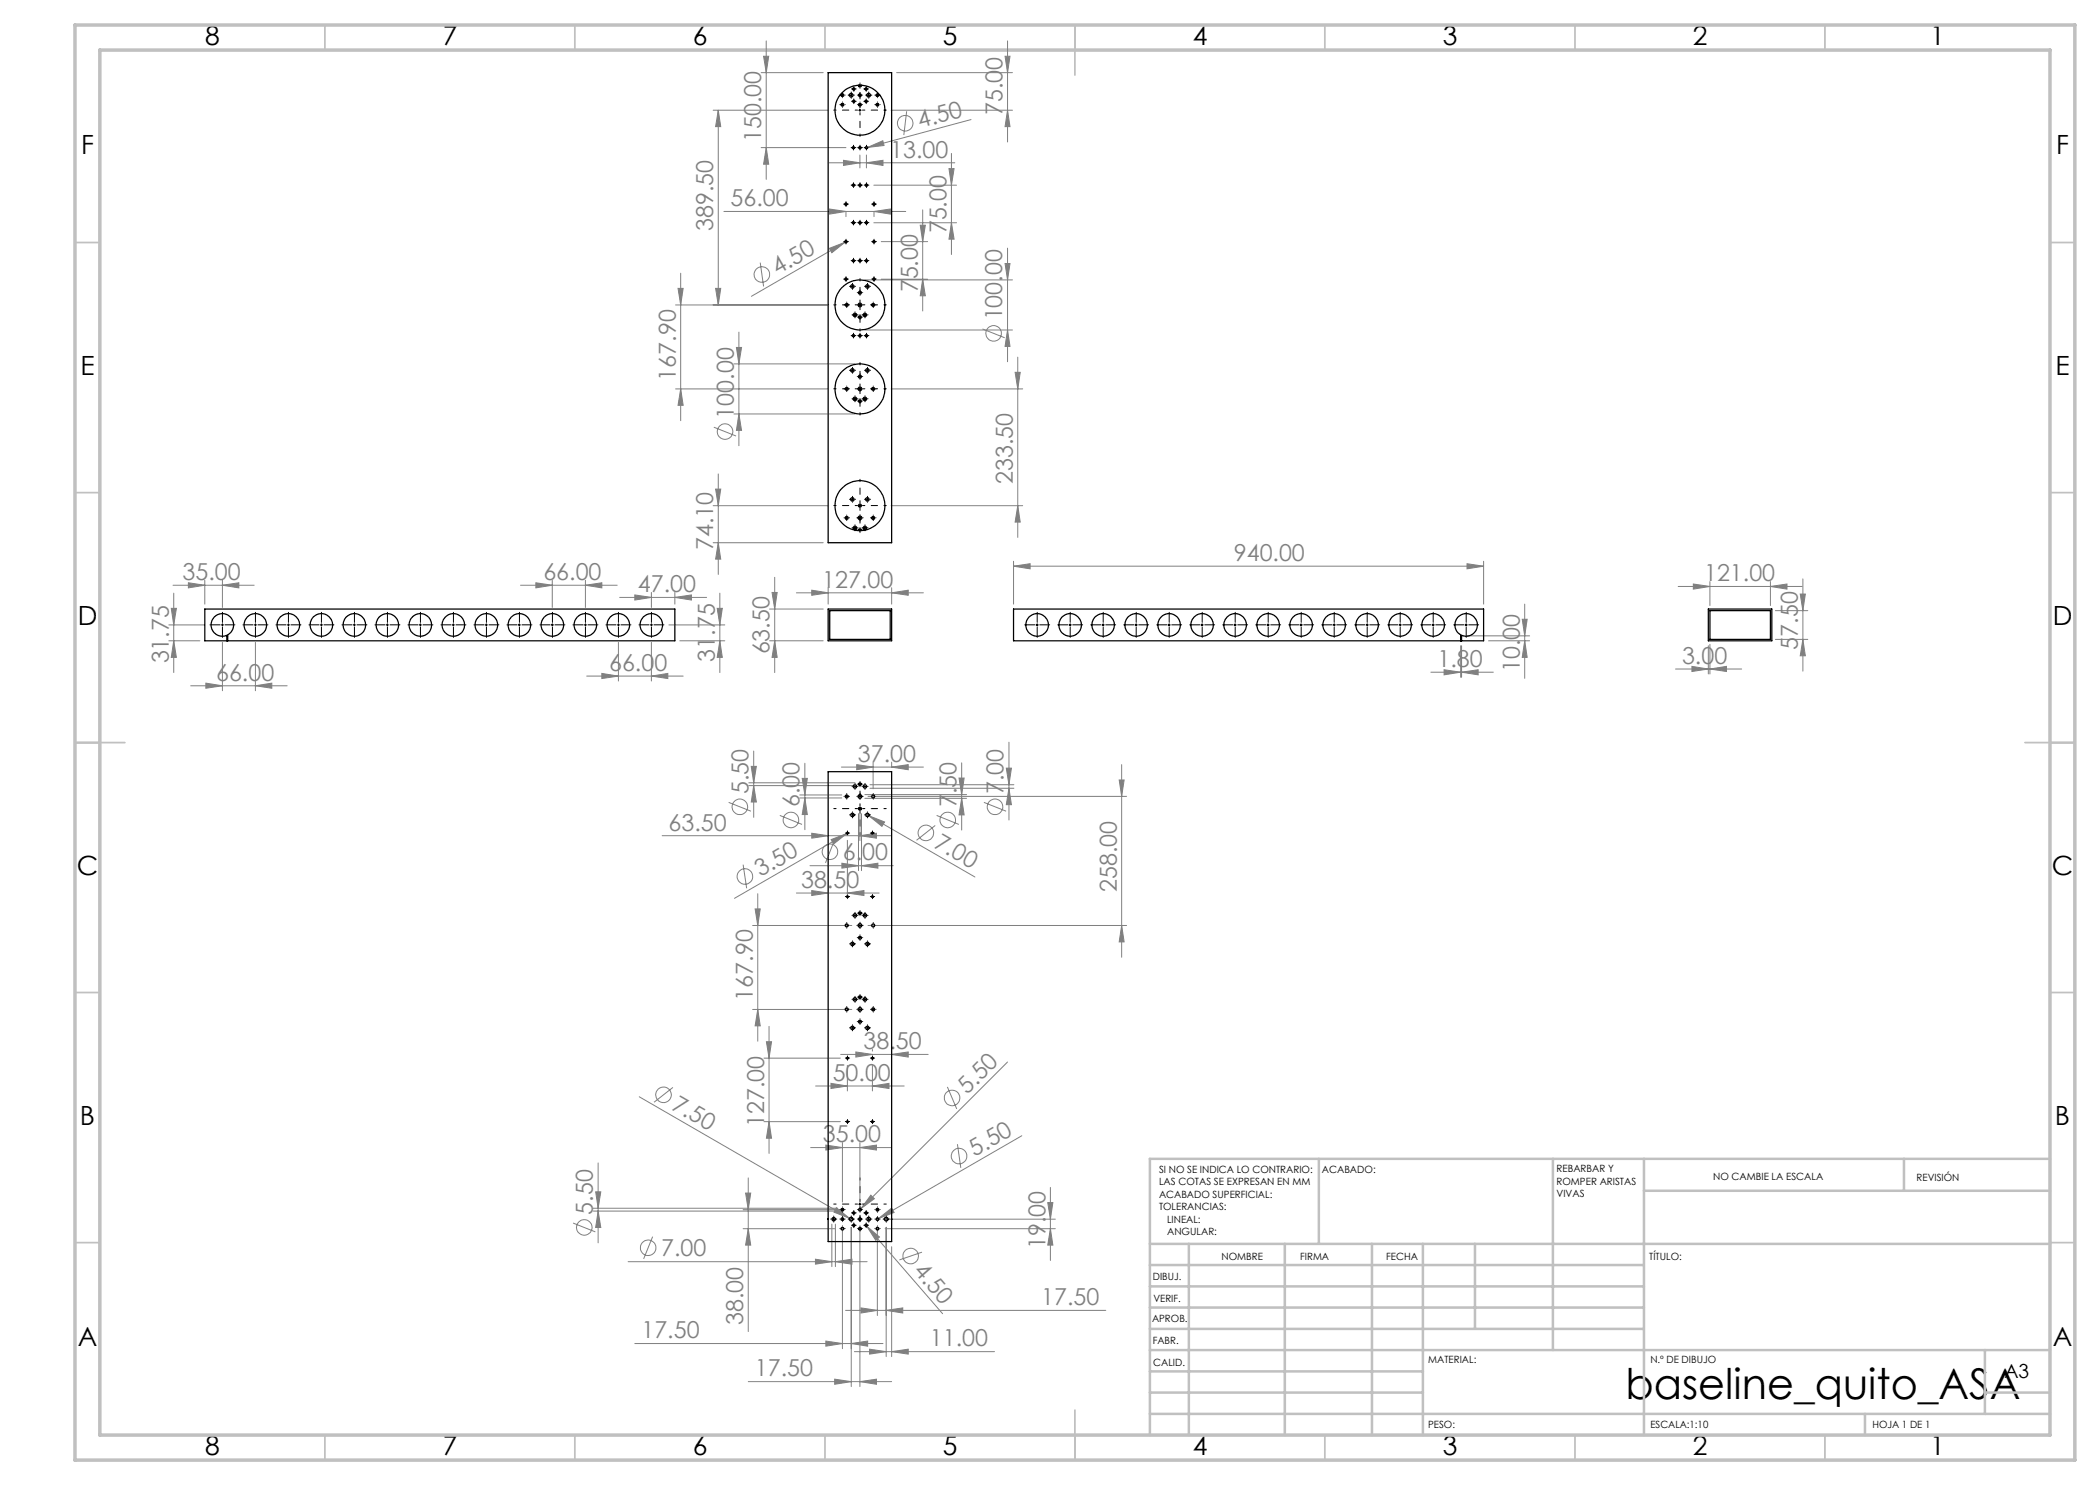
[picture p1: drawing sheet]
<svg xmlns="http://www.w3.org/2000/svg" width="420mm" height="297mm" viewBox="0 0 420 297" stroke-linecap="round" stroke-linejoin="round" font-family="sans-serif">
<g fill="none" stroke="#808080" stroke-width=".2">
<path d="M152.2 14.5h12.4M152.7 11.3h1l-.5 3.2zM153.2 8.2v27.7M179.3 14.5h23.2M201 11.3h1l-.5 3.2zM201.5 8.2v20.2M142.6 22h23.1M143.7 22l.4 3.3h-1zM143.7 22v39M152.2 29.5h17M153.2 29.5l.5 3.3h-1zM165.6 32.6h25.4"/>
<path d="M168.7 32.1l3.3 .5-3.3 .5zM172 31v2.6M173.3 32.6l3.3-.5v1zM173.3 31v2.6M173.5 29.5l3.1-1.4 .2 1zM173.5 29.5l-.4 .1M174.8 37h16.5M178.2 22h24.3M181.3 22.3l-.5 4.7M189.8 33.7h1l-.5 3.3zM190.3 30.7v20.2M194.2 23.9l-20.7 5.6"/>
<path d="M201.5 22l.5 3.3h-1zM135.6 57.7h1l-.5 3.3zM136.1 54.6v29.5M143.1 57.7h1l-.4 3.3zM144.8 42.3h36.4M152 52.5l.7 4.8M165.9 41.8l3.3 .5-3.3 .5zM165.9 49.7l3.1-1.2-2.6 2zM169 48.5l-18.7 10.8M169.2 42.3v1M169.4 48.2l-.4 .3M173 56h29.5"/>
<path d="M174.8 44.6h16.5M174.8 42.3l3.3-.5v1zM174.8 42.3v1M176.2 48.3h9.3M176.2 55.8h9.3M184 45h1.1l-.6 3.3zM184.5 42v20.2M184.5 55.8l.6 3.4h-1.1zM190.3 44.6l.5 3.2h-1zM201 52.7h1l-.5 3.3zM201.5 49.6v22.8M135.1 61h30.6"/>
<path d="M135.1 77.8h30.6M136.1 77.8l.5 3.3h-1zM146.8 72.8h24.2M147.3 69.5h1l-.5 3.3zM147.8 66.4v22.7M173 66h29.5M178.2 77.8h26.3M196.5 65.8l4.4 1.8M201.5 66l.5 3.3h-1zM203 74.5h1l-.4 3.3zM203.6 71.4v36.1M142.8 85.4l4.4 1.8"/>
<path d="M143.1 97.8h1l-.4 3.3zM143.7 94.8v20.1M146.8 82.8h24.2M147.8 82.8l.5 3.3h-1zM34.6 117h16.2M34.7 118.6v15.9M37.7 116.6l3.3 .4-3.3 .6zM41 116.1v4.7M44.5 117l3.3-.4v1zM44.5 116.1v5.4M104.1 117h19.3M107.2 116.6l3.3 .4-3.3 .6z"/>
<path d="M110.5 116.1v5.4M117.1 117l3.3-.4v1zM117.1 116.1v5.4M123.9 119.5h17.4M127 119l3.3 .5-3.3 .5zM130.3 118.5v3M135 119.5l3.3-.5v1zM135 118.5v2.3M142.6 101.1h23.1M142.6 108.5h22M143.7 108.5l.4 3.3h-1zM144 118.6v15.9"/>
<path d="M154.4 118.5h1l-.5 3.3zM154.9 115.5v19M159.3 118.6h25.4M162.3 118l3.3 .6-3.3 .5zM165.6 117.5v3.3M178.2 101.1h26.3M178.3 118.6l3.3-.6v1.1zM178.3 117.5v3.3M202.7 113.2l3.3-.5v1.1zM202.7 112.3v8.5M202.7 113.2h94M203.6 101.1l.4 3.3h-1z"/>
<path d="M293.4 112.7l3.3 .5-3.3 .6zM296.7 112.3v8.5M335.6 117.3h24.8M338.7 116.8l3.3 .5-3.3 .5zM342 116.3v4.8M354.1 117.3l3.3-.5v1zM354.1 116.3v4.8M360 118.8h1.1l-.5 3.3zM360.6 115.8v18.4M33.8 128.2h6.2M33.8 125h7.2M34.3 121.7h1l-.6 3.3z"/>
<path d="M34.7 128.2l.6 3.3h-1zM38.1 137.2h19.3M41.2 136.6l3.3 .6-3.3 .5zM44.5 128.5v9.6M51.1 137.2l3.3-.6v1.1zM51.1 128.5v9.6M117.3 135.2h19.3M120.4 134.7l3.3 .5-3.3 .5zM123.7 128.5v7.7M130.3 135.2l3.3-.5v1zM130.3 128.5v7.7M133.8 125h11.2"/>
<path d="M136 128.2h9M143.4 121.7h1.1l-.5 3.3zM144 128.2l.5 3.3h-1.1zM153.9 121.8h10.7M153.9 128.2h10.7M154.9 128.2l.5 3.3h-1zM286.2 134.4h12.5M288.8 133.9l3.3 .5-3.3 .6zM292.1 129.1v6.4M292.3 134.4l3.3-.5v1.1zM292.3 129.1v6.4M293.3 127.2h12.6"/>
<path d="M297.7 128.2h8.2M304.4 123.9h1l-.5 3.3zM304.9 128.2l.5 3.3h-1zM304.9 120.8v14.9M335.1 133.8h13.2M338.4 133.3l3.3 .5-3.3 .5zM341.7 129.1v5.7M342 133.8l3.3-.5v1zM342 128.9v5.9M355.1 127.9h6.5M355.1 122.1h6.5M360.6 127.9l.5 3.3h-1.1z"/>
<path d="M149.8 156.6h21.2M149.8 157.1h21.2M150.2 153.3h1.1l-.6 3.3zM150.7 150.2v13.3M150.7 157.1l.6 3.3h-1.1zM159.9 159h8.4M159.9 159.6h8.4M160.4 155.7h1.1l-.5 3.3zM161 159.6l.5 3.3h-1.1zM161 152.6v13.3M168.3 153.4h16.4M171.3 152.9l3.3 .5-3.3 .5z"/>
<path d="M173 158.9h20.3M173 159.7h20.3M173.6 159.3h51.7M174 156.9h28.8M174 157.7h28.8M174.6 152.4v5.4M178.3 153.4l3.3-.5v1zM178.3 152.4v.9M191.8 155.6h1l-.5 3.3zM192.3 159.7l.5 3.3h-1zM192.3 152.6v13.4M201.3 153.6h1l-.5 3.3z"/>
<path d="M201.8 157.7l.5 3.2h-1zM201.8 148.4v15.6M223.8 156h1l-.5 3.3zM224.3 152.9v38.5M132.4 167.1h45.9M145.7 160.5l4.5 1.7M148.6 172.9l.7 4.8M151.6 178.7v29.5M156 163.1l4.4 1.8M159.3 178.6h16.5M162 173.1h16.6M162.3 178.1l3.3 .5-3.3 .5z"/>
<path d="M162.3 166.6l3.3 .5-3.3 .5zM166.2 167.9l3.1-1.2-2.6 2.1zM166.9 168.1l-1.8 4.5M168.4 172.6l3.3 .5-3.3 .5zM169.3 166.7l-22.4 13M169.5 178.6l3.3-.5v1zM169.5 168.1v11.5M169.7 166.5l-.4 .2M171.7 162.7v11.4M172 167.1l3.3-.5v1zM172 162.7v5.4M172.3 173.1l3.3-.5v1z"/>
<path d="M172.3 162.7v11.4M173.2 162.8l.6 .4M173.8 163.2l3.1 1.2-.5 .9zM173.8 163.2l21.2 12.2M187 165.1l-3.7 3M187.3 163.1l4.5 1.8M196.8 160.5l4.4 1.7M150.5 185.1h19.9M151 181.8h1l-.4 3.3zM173.6 185.1h51.7M224.3 185.1l.5 3.3h-1zM127.8 219.4l42.1 24.3"/>
<path d="M134.6 217.5l-3.8 2.9M150.5 201.9h19.9M151.6 201.9l.4 3.3h-1zM152.8 211.6h15.3M153.3 208.3h1l-.5 3.3zM153.8 205.3v25.4M163.1 217.2h17.7M166.2 216.7l3.3 .5-3.3 .5zM168.1 210.9h17.5M169.5 213.1v5.1M171.2 210.4l3.3 .5-3.3 .5zM174.5 217.2l3.3-.5v1z"/>
<path d="M174.5 213.1v5.1M174.5 209.9v.3M178.3 210.9l3.3-.5v1zM189.5 217.4l1.8 4.4M201.5 212.4l-29.3 29.3M119.1 238.4h1.1l-.6 3.2zM119.6 232.6v16M149.1 238.6h1l-.5 3.3zM149.6 235.6v30.7M152.8 224.3h15.3M153.8 224.3l.5 3.3h-1zM162.1 229.5h16.2"/>
<path d="M165.2 229l3.3 .5-3.3 .5zM168.5 228.5v11.9M172 229.5l3.3-.5v1zM172 228.5v11.9M174.2 239l.7 .7-2.7 2zM191.5 228.8l.7 4.8M204.4 227.2l-28.7 16.5M210.1 237.5v14.6M114.6 244.6l4.5 1.8M118.6 241.6h48.9M118.6 242.2h48.9M119.6 242.2l.6 3.3h-1.1z"/>
<path d="M125.6 252.3h47.8M130.5 247.3l-1.8 4.5M148.6 245.7h18.4M148.6 241.9h18.4M149.6 245.7l.5 3.3h-1zM163.1 251.8l3.3 .5-3.3 .5zM166.4 244.8v8.5M167.1 252.3l3.3-.5v1zM167.1 244.8v8.5M167.3 241.5l2.6 2.2-3.1-1.3zM168.5 245.4v24.3M169.9 243.7l.7 .3"/>
<path d="M170.3 245.5v31.8M172 245.4v31.9M172.2 241.7l-.4 .4M173.1 244.9l.3 .3M173.4 245.2l2.5 2.2-.7 .7zM173.4 245.2l15.1 17.5M175.5 245.4v17.7M175.7 243.7l2.6-2.1 .5 .9zM175.7 243.7l-.4 .3M177 245.7h34.1M177 243.8h34.1M177.2 245.5v25.8"/>
<path d="M178.3 249.3v22M184.4 250.4l-4.5 1.6M209.6 240.5h1l-.5 3.3zM210.1 245.7l.5 3.3h-1zM127 268.7h49.6M149.6 276.3h28.7M165.2 268.2l3.3 .5-3.3 .5zM166.9 275.8l3.4 .5-3.4 .6zM169.1 262.1h52.1M170.3 268.7l3.2-.5v1zM170.9 270.3h28M172 276.3l3.3-.5v1.1z"/>
<path d="M172.2 261.6l3.3 .5-3.3 .5zM173.9 269.8l3.3 .5-3.3 .5zM177.2 262.1l3.4-.5v1zM178.3 270.3l3.3-.5v1z"/>
<circle cx="181" cy="24.6" r="1.55"/>
<circle cx="152.4" cy="54.9" r="1.56"/>
<circle cx="198.7" cy="66.7" r="1.56"/>
<circle cx="145" cy="86.3" r="1.56"/>
<circle cx="148" cy="161.4" r="1.56"/>
<circle cx="149" cy="175.3" r="1.55"/>
<circle cx="158.2" cy="164" r="1.55"/>
<circle cx="166" cy="170.4" r="1.56"/>
<circle cx="185.2" cy="166.6" r="1.56"/>
<circle cx="189.5" cy="164" r="1.55"/>
<circle cx="199" cy="161.4" r="1.55"/>
<circle cx="132.7" cy="219" r="1.55"/>
<circle cx="190.4" cy="219.6" r="1.57"/>
<circle cx="191.8" cy="231.2" r="1.55"/>
<circle cx="116.9" cy="245.5" r="1.56"/>
<circle cx="129.6" cy="249.6" r="1.56"/>
<circle cx="182.1" cy="251.2" r="1.55"/>
</g>
<g fill="none" stroke="#000" stroke-width=".2" stroke-dasharray="15.2 1.3 1.3 1.3">
<path d="M168 19h.1M168.5 18.5h.1M168.5 19.5h.1M169 19h.1M169.8 19h-.2M170.3 18.5v-.1M170.3 19.5v.1M170.5 17.8h-.2M170.8 19h.1M170.8 17.5v-.2M170.8 18v.3M171 17.8h.2"/>
<path d="M171.5 19h.1M171.5 17.1h.1M172 18.5h.1M172 19.5h.1M172 16.6h.1M172 17.6h.1M172.5 19h.1M172.5 17.1h.1M173 17.8h-.2M173.2 17.5v-.2M173.2 18v.3M173.3 19h-.2"/>
<path d="M173.5 17.8h.2M173.8 18.5v-.1M173.8 19.5v.1M174.3 19h.1M175 19h.1M175.5 18.5h.1M175.5 19.5h.1M176 19h.1M168 20.9h.1M168.5 20.4h.1M168.5 21.4h.1M169 20.9h.1"/>
<path d="M170.5 29.5h-.3M170.5 37h-.3M170.5 20.3h-.2M170.7 29.3v-.3M170.7 29.8v.2M170.7 36.8v-.3M170.7 37.3v.2M170.8 20v-.2M170.8 20.5v.2M171 29.5h.2M171 37h.2M171 20.3h.2"/>
<path d="M171.5 20.9h.1M171.8 37h-.3M171.8 29.5h-.3M172 36.8v-.3M172 37.3v.2M172 29.3v-.3M172 29.8v.2M172 20.4h.1M172 21.4h.1M172.3 37h.2M172.3 29.5h.2M172.5 20.9h.1"/>
<path d="M173 20.3h-.2M173.1 29.5h-.3M173.1 37h-.3M173.2 20v-.2M173.2 20.5v.2M173.3 29.3v-.3M173.3 29.8v.2M173.3 36.8v-.3M173.3 37.3v.2M173.5 20.3h.2M173.6 29.5h.2M173.6 37h.2"/>
<path d="M175 20.9h.1M175.5 20.4h.1M175.5 21.4h.1M176 20.9h.1M169 48.3h-.3M169 55.8h-.3M169 40.8h-.3M169.2 48.1v-.3M169.2 48.6v.2M169.2 55.6v-.3M169.2 56.1v.2M169.2 40.6v-.3"/>
<path d="M169.2 41.1v.2M169.5 48.3h.2M169.5 55.8h.2M169.5 40.8h.2M170 57.3h-.1M170.5 52.1h-.3M170.5 44.5h-.3M170.5 56.8v-.1M170.5 57.8v.1M170.7 51.9v-.3M170.7 52.4v.2M170.7 44.3v-.3"/>
<path d="M170.7 44.8v.2M171 52.1h.2M171 44.5h.2M171 57.3h.1M171.5 58.5h.1M171.8 44.5h-.3M171.8 52.1h-.3M172 44.3v-.3M172 44.8v.2M172 51.9v-.3M172 52.4v.2M172 58h.1"/>
<path d="M172 59v.1M172.3 44.5h.2M172.3 52.1h.2M172.5 58.5h.1M173 57.3h-.1M173.1 44.5h-.3M173.1 52.1h-.3M173.3 44.3v-.3M173.3 44.8v.2M173.3 51.9v-.3M173.3 52.4v.2M173.5 56.8v-.1"/>
<path d="M173.5 57.8v.1M173.6 44.5h.2M173.6 52.1h.2M174 57.3h.1M174.6 40.8h-.3M174.6 55.8h-.3M174.6 48.3h-.3M174.8 40.6v-.3M174.8 41.1v.2M174.8 55.6v-.3M174.8 56.1v.2M174.8 48.1v-.3"/>
<path d="M174.8 48.6v.2M175.1 40.8h.2M175.1 55.8h.2M175.1 48.3h.2M168.9 77.8h-.1M168.9 61h-.1M169.4 77.3v-.1M169.4 78.3h.1M169.4 60.5v-.1M169.4 61.5h.1M169.9 77.8h.1M169.9 61h.1"/>
<path d="M170 74.1h-.1M170.5 67.1h-.3M170.5 73.6v-.1M170.5 74.6v.1M170.5 79.8h-.1M170.5 63h-.1M170.7 66.9v-.3M170.7 67.4v.2M171 67.1h.2M171 74.1h.1M171 79.3v-.1M171 62.5v-.1"/>
<path d="M171 63.5v.1M171.5 63.4h.1M171.5 75.3h.1M171.5 79.8h.1M171.5 63h.1M171.8 67.1h-.3M172 66.9v-.3M172 67.4v.2M172 62.9h.1M172 63.9h.1M172 74.8h.1M172 75.8v.1"/>
<path d="M172 79.7h.1M172.3 67.1h.2M172.5 63.4h.1M172.5 63h-.1M172.5 75.3h.1M172.5 79.8h-.1M173 62.5v-.1M173 63.5v.1M173 79.3v-.1M173 74.1h-.1M173.1 67.1h-.3M173.3 66.9v-.3"/>
<path d="M173.3 67.4v.2M173.5 63h.1M173.5 79.8h.1M173.5 73.6v-.1M173.5 74.6v.1M173.6 67.1h.2M174 74.1h.1M174.2 61h-.1M174.2 77.8h-.1M174.7 60.5v-.1M174.7 61.5h.1M174.7 77.3v-.1"/>
<path d="M174.7 78.3h.1M175.2 61h.1M175.2 77.8h.1M170 99.9h-.1M170.5 99.4v-.1M171 80.3v.1M171 99.9h.1M171.5 80.2h.1M172 80.7h.1M172.5 80.2h.1M173 99.9h-.1M173 80.3v.1"/>
<path d="M173.5 99.4v-.1M174 99.9h.1M168.9 103.6h-.1M169.4 103.1v-.1M169.4 104.1h.1M169.9 103.6h.1M170.5 105.6h-.1M170.5 100.4v.1M171 105.1v-.1M171 106.1v.1M171.5 106h.1M171.5 103.6h-.1"/>
<path d="M171.5 105.6h.1M172 105.5h.1M172 106.5h.1M172 103.1v-.2M172 104.1v.1M172.5 106h.1M172.5 105.6h-.1M172.5 103.6h.1M173 105.1v-.1M173 106.1v.1M173.5 100.4v.1M173.5 105.6h.1"/>
<path d="M174.2 103.6h-.1M174.7 103.1v-.1M174.7 104.1h.1M175.2 103.6h.1M44 125h-2M44.5 124.5v-2M44.5 125.5v2M45 125h2M50.6 125h-2M51.1 124.5v-2M51.1 125.5v2M51.6 125h2"/>
<path d="M57.2 125h-2M57.7 124.5v-2M57.7 125.5v2M58.2 125h2M63.8 125h-2M64.3 124.5v-2M64.3 125.5v2M64.8 125h2M70.4 125h-2M70.9 124.5v-2M70.9 125.5v2M71.4 125h2"/>
<path d="M77 125h-2M77.5 124.5v-2M77.5 125.5v2M78 125h2M83.6 125h-2M84.1 124.5v-2M84.1 125.5v2M84.6 125h2M90.2 125h-2M90.7 124.5v-2M90.7 125.5v2M91.2 125h2"/>
<path d="M96.8 125h-2M97.3 124.5v-2M97.3 125.5v2M97.8 125h2M103.4 125h-2M103.9 124.5v-2M103.9 125.5v2M104.4 125h2M110 125h-2M110.5 124.5v-2M110.5 125.5v2M111 125h2"/>
<path d="M116.6 125h-2M117.1 124.5v-2M117.1 125.5v2M117.6 125h2M123.2 125h-2M123.7 124.5v-2M123.7 125.5v2M124.2 125h2M129.8 125h-2M130.3 124.5v-2M130.3 125.5v2M130.8 125h2"/>
<path d="M206.9 125h-2M207.4 124.5v-2M207.4 125.5v2M207.9 125h2M213.5 125h-2M214 124.5v-2M214 125.5v2M214.5 125h2M220.1 125h-2M220.6 124.5v-2M220.6 125.5v2M221.1 125h2"/>
<path d="M226.7 125h-2M227.2 124.5v-2M227.2 125.5v2M227.7 125h2M233.3 125h-2M233.8 124.5v-2M233.8 125.5v2M234.3 125h2M239.9 125h-2M240.4 124.5v-2M240.4 125.5v2M240.9 125h2"/>
<path d="M246.5 125h-2M247 124.5v-2M247 125.5v2M247.5 125h2M253.1 125h-2M253.6 124.5v-2M253.6 125.5v2M254.1 125h2M259.7 125h-2M260.2 124.5v-2M260.2 125.5v2M260.7 125h2"/>
<path d="M266.3 125h-2M266.8 124.5v-2M266.8 125.5v2M267.3 125h2M272.9 125h-2M273.4 124.5v-2M273.4 125.5v2M273.9 125h2M279.5 125h-2M280 124.5v-2M280 125.5v2M280.5 125h2"/>
<path d="M286.1 125h-2M286.6 124.5v-2M286.6 125.5v2M287.1 125h2M292.7 125h-2M293.2 124.5v-2M293.2 125.5v2M293.7 125h2M168.9 159.3h-.1M169.4 158.8v-.1M169.4 159.8h.1M169.9 159.3h.1"/>
<path d="M170.5 157.3h-.1M171 156.8v-.1M171 157.8v.1M171.5 156.8h.1M171.5 159.3h-.1M171.5 157.3h.1M172 156.3h.1M172 157.3h.1M172 158.8v-.2M172 159.8v.1M172.5 156.8h.1M172.5 157.3h-.1"/>
<path d="M172.5 159.3h.1M173 156.8v-.1M173 157.8v.1M173.5 157.3h.1M174.2 159.3h-.1M174.7 158.8v-.1M174.7 159.8h.1M175.2 159.3h.1M169.3 166.6h-.2M169.3 179.3h-.2M169.5 166.4v-.2M169.5 166.9v.1"/>
<path d="M169.5 179.1v-.2M169.5 179.6v.1M169.8 166.6h.1M169.8 179.3h.1M170 163h-.1M170.5 162.5v-.1M170.5 163.5v.1M171 163h.1M173 163h-.1M173.5 162.5v-.1M173.5 163.5v.1M174 163h.1"/>
<path d="M174.3 166.6h-.2M174.3 179.3h-.2M174.5 166.4v-.2M174.5 166.9v.1M174.5 179.1v-.2M174.5 179.6v.1M174.8 166.6h.1M174.8 179.3h.1M168.9 185.1h-.1M169.4 184.6v-.1M169.4 185.6h.1M169.9 185.1h.1"/>
<path d="M170 188.8h-.1M170.5 188.3v-.1M170.5 189.3v.1M170.5 183.1h-.1M170.5 199.9h-.1M171 188.8h.1M171 182.6v-.1M171 183.6v.1M171 199.4v-.1M171.5 185.1h-.1M171.5 199.4h.1M171.5 187.5h.1"/>
<path d="M171.5 183.1h.1M171.5 182.6h.1M171.5 199.9h.1M172 184.6v-.2M172 185.6v.1M172 198.9h.1M172 199.9h.1M172 187h.1M172 188v.1M172 182.1h.1M172 183.1h.1M172.5 185.1h.1"/>
<path d="M172.5 199.4h.1M172.5 199.9h-.1M172.5 187.5h.1M172.5 183.1h-.1M172.5 182.6h.1M173 199.4v-.1M173 182.6v-.1M173 183.6v.1M173 188.8h-.1M173.5 199.9h.1M173.5 183.1h.1M173.5 188.3v-.1"/>
<path d="M173.5 189.3v.1M174 188.8h.1M174.2 185.1h-.1M174.7 184.6v-.1M174.7 185.6h.1M175.2 185.1h.1M168.9 201.9h-.1M169.3 211.6h-.2M169.4 201.4v-.1M169.4 202.4h.1M169.5 211.4v-.2M169.5 211.9v.1"/>
<path d="M169.8 211.6h.1M169.9 201.9h.1M170 205.6h-.1M170.5 205.1v-.1M170.5 206.1v.1M171 200.4v.1M171 205.6h.1M171.5 201.9h-.1M171.5 204.3h.1M172 201.4v-.2M172 202.4v.1M172 203.8h.1"/>
<path d="M172 204.8v.1M172.5 201.9h.1M172.5 204.3h.1M173 205.6h-.1M173 200.4v.1M173.5 205.1v-.1M173.5 206.1v.1M174 205.6h.1M174.2 201.9h-.1M174.3 211.6h-.2M174.5 211.4v-.2M174.5 211.9v.1"/>
<path d="M174.7 201.4v-.1M174.7 202.4h.1M174.8 211.6h.1M175.2 201.9h.1M169.3 224.3h-.2M169.5 224.1v-.2M169.5 224.6v.1M169.8 224.3h.1M174.3 224.3h-.2M174.5 224.1v-.2M174.5 224.6v.1M174.8 224.3h.1"/>
<path d="M166.3 243.8h-.1M166.8 243.3v-.1M166.8 244.3v.1M167.3 243.8h.1M168 241.9h.1M168 245.7h.1M168 243.8h.1M168.5 241.4h.1M168.5 242.4h.1M168.5 245.2h.1M168.5 246.2h.1M168.5 243.3h.1"/>
<path d="M168.5 244.3h.1M169 241.9h.1M169 245.7h.1M169 243.8h.1M169.8 243.8h-.2M170.3 243.3v-.1M170.3 244.3v.1M170.5 245.1h-.2M170.5 242.6h-.2M170.8 243.8h.1M170.8 244.8v-.2M170.8 245.3v.2"/>
<path d="M170.8 242.3v-.2M170.8 242.8v.3M171 245.1h.2M171 242.6h.2M171.5 243.8h.1M171.5 245.7h.1M171.5 241.9h.1M172 243.3h.1M172 244.3h.1M172 245.2h.1M172 246.2h.1M172 241.4h.1"/>
<path d="M172 242.4h.1M172.5 243.8h.1M172.5 245.7h.1M172.5 241.9h.1M173 242.6h-.2M173 245.1h-.2M173.2 242.3v-.2M173.2 242.8v.3M173.2 244.8v-.2M173.2 245.3v.2M173.3 243.8h-.2M173.5 242.6h.2"/>
<path d="M173.5 245.1h.2M173.8 243.3v-.1M173.8 244.3v.1M174.3 243.8h.1M175 243.8h.1M175 245.7h.1M175 241.9h.1M175.5 243.3h.1M175.5 244.3h.1M175.5 245.2h.1M175.5 246.2h.1M175.5 241.4h.1"/>
<path d="M175.5 242.4h.1M176 243.8h.1M176 245.7h.1M176 241.9h.1M176.8 243.8h-.2M177.3 243.3v-.1M177.3 244.3v.1M177.8 243.8h.1"/>
</g>
<g fill="none" stroke="#000" stroke-width=".2" stroke-dasharray="15.2 1.3 1.3 1.3" stroke-dashoffset="14.8">
<path d="M171.5 22h-4.7M172 21.5v-4.7M172 22.5v4.8M172.5 22h4.8M171.5 61h-4.7M171.5 77.8h-4.7M172 60.5v-4.8M172 61.5v4.7M172 77.3v-4.8M172 78.3v4.7M172.5 61h4.8M172.5 77.8h4.8"/>
<path d="M171.5 101.1h-4.7M172 100.6v-4.7M172 101.6v4.8M172.5 101.1h4.8M171.5 161.7h-4.7M172 161.2v-4.7M172 162.2v4.8M172.5 161.7h4.8M171.5 240.8h-4.7M172 240.3v-4.7M172 241.3v4.8M172.5 240.8h4.8"/>
</g>
<g fill="none" stroke="#000" stroke-width=".2">
<path d="M168.2 19h.5M168.5 18.8v.5M170 19h.5M170.3 18.8v.5M170.5 17.8h.5M170.7 17.6v.5M171.7 19h.5M171.7 17.1h.5M172 16.9v.5M172 18.8v.5M173 17.8h.5M173.2 17.6v.5"/>
<path d="M173.5 19h.5M173.7 18.8v.5M175.2 19h.5M175.5 18.8v.5M168.2 21h.5M168.5 20.7v.5M170.4 29.5h.5M170.4 37h.5M170.5 20.3h.5M170.7 29.3v.5M170.7 36.8v.5M170.7 20v.5"/>
<path d="M171.7 29.5h.5M171.7 37h.5M171.7 22h.5M171.7 21h.5M172 20.7v.5M172 21.8v.5M172 29.3v.5M172 36.8v.5M173 20.3h.5M173 29.5h.5M173 37h.5M173.2 20v.5"/>
<path d="M173.3 29.3v.5M173.3 36.8v.5M175.2 21h.5M175.5 20.7v.5M168.9 40.8h.5M168.9 48.3h.5M168.9 55.8h.5M169.2 40.6v.5M169.2 48.1v.5M169.2 55.6v.5M170.3 57.3h.4M170.4 52.1h.5"/>
<path d="M170.4 44.6h.5M170.5 57v.5M170.7 44.3v.5M170.7 51.9v.5M171.7 52.1h.5M171.7 44.6h.5M171.7 58.6h.5M172 44.3v.5M172 51.9v.5M172 58.3v.5M173 52.1h.5M173 44.6h.5"/>
<path d="M173.2 57.3h.5M173.3 44.3v.5M173.3 51.9v.5M173.5 57v.5M174.5 40.8h.5M174.5 48.3h.5M174.5 55.8h.5M174.8 40.6v.5M174.8 48.1v.5M174.8 55.6v.5M169.1 61h.5M169.1 77.8h.5"/>
<path d="M169.3 60.7v.5M169.3 77.5v.5M170.3 74.1h.4M170.4 67.1h.5M170.5 73.8v.5M170.7 66.9v.5M170.7 63h.5M170.7 79.8h.5M171 62.8v.4M171 79.5v.5M171.7 61h.5M171.7 67.1h.5"/>
<path d="M171.7 77.8h.5M171.7 63.4h.5M171.7 75.3h.5M172 60.7v.5M172 63.2v.5M172 66.9v.5M172 75.1v.5M172 77.5v.5M172 80v.5M172.7 63h.5M172.7 79.8h.5M173 62.8v.4"/>
<path d="M173 79.5v.5M173 67.1h.5M173.2 74.1h.5M173.3 66.9v.5M173.5 73.8v.5M174.4 61h.5M174.4 77.8h.5M174.6 60.7v.5M174.6 77.5v.5M170.3 99.9h.4M170.5 99.6v.5M171.7 80.2h.5"/>
<path d="M173.2 99.9h.5M173.5 99.6v.5M169.1 103.6h.5M169.3 103.3v.5M170.7 105.6h.5M171 105.3v.5M171.7 101.1h.5M171.7 103.6h.5M171.7 106h.5M172 100.9v.5M172 103.3v.5M172 105.8v.5"/>
<path d="M172.7 105.6h.5M173 105.3v.5M174.4 103.6h.5M174.6 103.3v.5M44.2 125h.5M44.5 124.7v.5M50.8 125h.5M51.1 124.7v.5M57.4 125h.5M57.7 124.7v.5M64 125h.5M64.3 124.7v.5"/>
<path d="M70.6 125h.5M70.9 124.7v.5M77.2 125h.5M77.5 124.7v.5M83.8 125h.5M84.1 124.7v.5M90.4 125h.5M90.7 124.7v.5M97 125h.5M97.3 124.7v.5M103.6 125h.5M103.9 124.7v.5"/>
<path d="M110.2 125h.5M110.5 124.7v.5M116.8 125h.5M117.1 124.7v.5M123.4 125h.5M123.7 124.7v.5M130 125h.5M130.3 124.7v.5M207.2 125h.5M207.4 124.7v.5M213.8 125h.5M214 124.7v.5"/>
<path d="M220.4 125h.5M220.6 124.7v.5M227 125h.5M227.2 124.7v.5M233.6 125h.5M233.8 124.7v.5M240.2 125h.5M240.4 124.7v.5M246.8 125h.5M247 124.7v.5M253.4 125h.5M253.6 124.7v.5"/>
<path d="M260 125h.5M260.2 124.7v.5M266.6 125h.5M266.8 124.7v.5M273.2 125h.5M273.4 124.7v.5M279.8 125h.5M280 124.7v.5M286.4 125h.5M286.6 124.7v.5M293 125h.5M293.2 124.7v.5"/>
<path d="M169.1 159.3h.5M169.3 159v.6M170.7 157.3h.5M171 157.1v.4M171.7 159.3h.5M171.7 156.8h.5M172 156.6v.5M172 159v.6M172.7 157.3h.5M173 157.1v.4M174.4 159.3h.5M174.6 159v.6"/>
<path d="M169.2 166.6h.5M169.2 179.3h.5M169.5 166.4v.5M169.5 179.1v.5M170.3 163h.4M170.5 162.7v.5M171.7 161.7h.5M172 161.5v.5M173.2 163h.5M173.5 162.7v.5M174.2 166.6h.5M174.2 179.3h.5"/>
<path d="M174.5 166.4v.5M174.5 179.1v.5M169.1 185.1h.5M169.3 184.9v.4M170.3 188.8h.4M170.5 188.6v.5M170.7 199.9h.5M170.7 183.1h.5M171 182.8v.5M171 199.6v.5M171.7 185.1h.5M171.7 199.4h.5"/>
<path d="M171.7 187.5h.5M171.7 182.6h.5M172 182.4v.5M172 184.9v.4M172 187.3v.5M172 199.2v.5M172.7 199.9h.5M172.7 183.1h.5M173 182.8v.5M173 199.6v.5M173.2 188.8h.5M173.5 188.6v.5"/>
<path d="M174.4 185.1h.5M174.6 184.9v.4M169.1 201.9h.5M169.2 211.6h.5M169.3 201.6v.5M169.5 211.4v.5M170.3 205.6h.4M170.5 205.3v.5M171.7 201.9h.5M171.7 204.3h.5M172 201.6v.5M172 204.1v.5"/>
<path d="M173.2 205.6h.5M173.5 205.3v.5M174.2 211.6h.5M174.4 201.9h.5M174.5 211.4v.5M174.6 201.6v.5M169.2 224.3h.5M169.5 224.1v.5M174.2 224.3h.5M174.5 224.1v.5M166.5 243.8h.5M166.7 243.6v.5"/>
<path d="M168.2 243.8h.5M168.2 245.7h.5M168.2 241.9h.5M168.5 241.7v.5M168.5 243.6v.5M168.5 245.5v.5M170 243.8h.5M170.3 243.6v.5M170.5 242.6h.5M170.5 245.1h.5M170.7 242.4v.4M170.7 244.8v.5"/>
<path d="M171.7 240.8h.5M171.7 243.8h.5M171.7 245.7h.5M171.7 241.9h.5M172 240.6v.5M172 241.7v.5M172 243.6v.5M172 245.5v.5M173 242.6h.5M173 245.1h.5M173.2 242.4v.4M173.2 244.8v.5"/>
<path d="M173.5 243.8h.5M173.7 243.6v.5M175.2 243.8h.5M175.2 245.7h.5M175.2 241.9h.5M175.5 241.7v.5M175.5 243.6v.5M175.5 245.5v.5M177 243.8h.5M177.2 243.6v.5"/>
</g>
<g fill="none" stroke="#c0c0c0" stroke-width=".35">
<path d="M65 5v5M115 5v5M165 5v5M215 5v10M265 5v5M315 5v5M365 5v5M15 48.5h5M410 48.5h5M15 98.5h5M410 98.5h5M15 148.5h10"/>
<path d="M405 148.5h10M15 198.5h5M410 198.5h5M15 248.5h5M410 248.5h5M65 287v5M115 287v5M165 287v5M215 282v10M265 287v5M315 287v5M365 287v5"/>
</g>
<g fill="none" stroke="#c0c0c0" stroke-width=".5">
<path d="M263.8 231.8v17M310.6 231.8v38.2M328.8 231.8v55.2M328.8 238.2h81.2M380.8 231.8v6.4M410 231.8h-180v55.2M230 248.8h180M230 257.3h98.8M230 253h98.8M237.8 248.8v38.2M257 248.8v38.2M274.4 248.8v38.2"/>
<path d="M284.6 248.8v38.2M295 248.8v17M230 265.8h98.8M230 261.5h98.8M230 278.5h54.6M230 274.3h54.6M230 270h180M397 278.5h13M397 270v12.8M230 282.8h180M373 282.8v4.2"/>
</g>
<path d="M15 5h400v287h-400zM20 10h390v277h-390z" fill="none" stroke="#c0c0c0" stroke-width=".7"/>
<g fill="#808080">
<path d="M167.3 241.5l2.6 2.2-3.1-1.3z"/>
<path d="M173.5 29.5l3.1-1.4 .2 1z"/>
<path d="M165.9 49.7l3.1-1.2-2.6 2z"/>
<path d="M175.7 243.7l2.6-2.1 .5 .9z"/>
<path d="M166.2 167.9l3.1-1.2-2.6 2.1z"/>
<path d="M174.2 239l.7 .7-2.7 2z"/>
<path d="M173.4 245.2l2.5 2.2-.7 .7z"/>
<path d="M173.8 163.2l3.1 1.2-.5 .9z"/>
<path d="M292.3 134.4l3.3-.5v1.1zM288.8 133.9l3.3 .5-3.3 .6zM130.3 135.2l3.3-.5v1zM120.4 134.7l3.3 .5-3.3 .5zM117.1 117l3.3-.4v1zM107.2 116.6l3.3 .4-3.3 .6zM44.5 117l3.3-.4v1zM37.7 116.6l3.3 .4-3.3 .6zM174.8 42.3l3.3-.5v1zM165.9 41.8l3.3 .5-3.3 .5zM173.3 32.6l3.3-.5v1zM168.7 32.1l3.3 .5-3.3 .5zM169.5 178.6l3.3-.5v1zM162.3 178.1l3.3 .5-3.3 .5zM174.5 217.2l3.3-.5v1zM166.2 216.7l3.3 .5-3.3 .5zM177.2 262.1l3.4-.5v1zM172.2 261.6l3.3 .5-3.3 .5zM170.3 268.7l3.2-.5v1zM165.2 268.2l3.3 .5-3.3 .5zM172 229.5l3.3-.5v1zM165.2 229l3.3 .5-3.3 .5zM178.3 270.3l3.3-.5v1zM173.9 269.8l3.3 .5-3.3 .5zM172 276.3l3.3-.5v1.1zM166.9 275.8l3.4 .5-3.4 .6zM342 133.8l3.3-.5v1zM338.4 133.3l3.3 .5-3.3 .5zM354.1 117.3l3.3-.5v1zM338.7 116.8l3.3 .5-3.3 .5z"/>
<path d="M162.3 118l3.3 .6-3.3 .5zM178.3 118.6l3.3-.6v1.1zM202.7 113.2l3.3-.5v1.1zM293.4 112.7l3.3 .5-3.3 .6zM127 119l3.3 .5-3.3 .5zM135 119.5l3.3-.5v1zM41.2 136.6l3.3 .6-3.3 .5zM51.1 137.2l3.3-.6v1.1zM171.3 152.9l3.3 .5-3.3 .5zM178.3 153.4l3.3-.5v1zM168.4 172.6l3.3 .5-3.3 .5zM172.3 173.1l3.3-.5v1zM162.3 166.6l3.3 .5-3.3 .5zM172 167.1l3.3-.5v1zM171.2 210.4l3.3 .5-3.3 .5zM178.3 210.9l3.3-.5v1zM163.1 251.8l3.3 .5-3.3 .5zM167.1 252.3l3.3-.5v1z"/>
<path d="M201.5 22l.5 3.3h-1zM201 11.3h1l-.5 3.2zM153.2 29.5l.5 3.3h-1zM152.7 11.3h1l-.5 3.2zM224.3 185.1l.5 3.3h-1zM223.8 156h1l-.5 3.3zM210.1 245.7l.5 3.3h-1zM209.6 240.5h1l-.5 3.3zM360.6 127.9l.5 3.3h-1.1zM360 118.8h1.1l-.5 3.3z"/>
<path d="M154.4 118.5h1l-.5 3.3zM154.9 128.2l.5 3.3h-1zM304.4 123.9h1l-.5 3.3zM304.9 128.2l.5 3.3h-1zM143.4 121.7h1.1l-.5 3.3zM144 128.2l.5 3.3h-1.1zM34.3 121.7h1l-.6 3.3zM34.7 128.2l.6 3.3h-1zM201 52.7h1l-.5 3.3zM201.5 66l.5 3.3h-1zM147.3 69.5h1l-.5 3.3zM147.8 82.8l.5 3.3h-1zM135.6 57.7h1l-.5 3.3zM136.1 77.8l.5 3.3h-1zM203 74.5h1l-.4 3.3zM203.6 101.1l.4 3.3h-1zM143.7 22l.4 3.3h-1zM143.1 57.7h1l-.4 3.3zM143.1 97.8h1l-.4 3.3zM143.7 108.5l.4 3.3h-1zM189.8 33.7h1l-.5 3.3zM190.3 44.6l.5 3.2h-1zM184 45h1.1l-.6 3.3zM184.5 55.8l.6 3.4h-1.1zM160.4 155.7h1.1l-.5 3.3zM161 159.6l.5 3.3h-1.1zM191.8 155.6h1l-.5 3.3zM192.3 159.7l.5 3.3h-1zM150.2 153.3h1.1l-.6 3.3zM150.7 157.1l.6 3.3h-1.1zM201.3 153.6h1l-.5 3.3zM201.8 157.7l.5 3.2h-1zM151 181.8h1l-.4 3.3zM151.6 201.9l.4 3.3h-1zM153.3 208.3h1l-.5 3.3zM153.8 224.3l.5 3.3h-1zM119.1 238.4h1.1l-.6 3.2zM119.6 242.2l.6 3.3h-1.1zM149.1 238.6h1l-.5 3.3zM149.6 245.7l.5 3.3h-1z"/>
</g>
<g fill="none" stroke="#000" stroke-width=".25">
<path d="M165.6 14.5h12.7v94h-12.7zM171.7 17a.27 .27 0 0 0 .3 .4 .27 .27 0 0 0 .2-.4M171.7 106.1a.26 .26 0 0 1 .3-.3 .26 .26 0 0 1 .2 .3M45.4 128.2h.1M45.4 128.2h-4.4v-6.4h94v6.4h-89.5M45.4 128.2v-1h.1v1M165.6 121.8h12.7v6.4h-12.7zM165.9 122.1h12.1v5.8h-12.1zM292.1 128.2h.2M292.1 128.2h-89.4v-6.4h94v6.4h-4.4M292.1 128.2v-1h.2v1M341.7 121.8h12.7v6.4h-12.7z"/>
<path d="M342 122.1h12.1v5.8h-12.1zM165.6 154.3h12.7v94h-12.7zM171.7 156.7h.5M165.6 243.7v.2M171.7 245.8h.5M178.3 243.7v.2"/>
<circle cx="168.5" cy="19" r=".28"/>
<circle cx="170.2" cy="19" r=".37"/>
<circle cx="170.8" cy="17.8" r=".22"/>
<circle cx="172" cy="19" r=".28"/>
<circle cx="173.2" cy="17.8" r=".22"/>
<circle cx="173.7" cy="19" r=".37"/>
<circle cx="175.5" cy="19" r=".27"/>
<circle cx="168.5" cy="20.9" r=".28"/>
<circle cx="170.7" cy="29.5" r=".22"/>
<circle cx="170.7" cy="37" r=".22"/>
<circle cx="170.8" cy="20.3" r=".22"/>
<circle cx="172" cy="22" r="5"/>
<circle cx="172" cy="20.9" r=".28"/>
<circle cx="172" cy="29.5" r=".22"/>
<circle cx="172" cy="37" r=".22"/>
<circle cx="173.2" cy="20.3" r=".22"/>
<circle cx="173.3" cy="29.5" r=".22"/>
<circle cx="173.3" cy="37" r=".22"/>
<circle cx="175.5" cy="20.9" r=".27"/>
<circle cx="169.2" cy="40.8" r=".23"/>
<circle cx="169.2" cy="55.8" r=".23"/>
<circle cx="169.2" cy="48.3" r=".22"/>
<circle cx="170.5" cy="57.3" r=".34"/>
<circle cx="170.7" cy="44.5" r=".23"/>
<circle cx="170.7" cy="52.1" r=".22"/>
<circle cx="172" cy="58.5" r=".29"/>
<circle cx="172" cy="44.5" r=".23"/>
<circle cx="172" cy="52.1" r=".22"/>
<circle cx="173.3" cy="44.5" r=".23"/>
<circle cx="173.3" cy="52.1" r=".22"/>
<circle cx="173.5" cy="57.3" r=".34"/>
<circle cx="174.8" cy="40.8" r=".23"/>
<circle cx="174.8" cy="55.8" r=".23"/>
<circle cx="174.8" cy="48.3" r=".22"/>
<circle cx="169.3" cy="77.8" r=".28"/>
<circle cx="169.3" cy="61" r=".28"/>
<circle cx="170.5" cy="74.1" r=".34"/>
<circle cx="170.7" cy="67.1" r=".22"/>
<circle cx="171" cy="63" r=".35"/>
<circle cx="171" cy="79.8" r=".36"/>
<circle cx="172" cy="63.5" r=".28"/>
<circle cx="172" cy="77.8" r="5"/>
<circle cx="172" cy="61" r="5"/>
<circle cx="172" cy="77.8" r=".36"/>
<circle cx="172" cy="75.3" r=".29"/>
<circle cx="172" cy="61" r=".37"/>
<circle cx="172" cy="67.1" r=".22"/>
<circle cx="173" cy="63" r=".34"/>
<circle cx="173" cy="79.8" r=".35"/>
<circle cx="173.3" cy="67.1" r=".22"/>
<circle cx="173.5" cy="74.1" r=".34"/>
<circle cx="174.6" cy="77.8" r=".3"/>
<circle cx="174.6" cy="61" r=".3"/>
<circle cx="170.5" cy="99.9" r=".35"/>
<circle cx="172" cy="80.2" r=".28"/>
<circle cx="173.5" cy="99.9" r=".35"/>
<circle cx="169.3" cy="103.6" r=".29"/>
<circle cx="171" cy="105.6" r=".35"/>
<circle cx="172" cy="101.1" r="5"/>
<circle cx="172" cy="101.1" r=".29"/>
<circle cx="172" cy="103.6" r=".37"/>
<circle cx="173" cy="105.6" r=".34"/>
<circle cx="174.6" cy="103.6" r=".31"/>
<circle cx="44.5" cy="125" r="2.26"/>
<circle cx="51" cy="125" r="2.26"/>
<circle cx="57.7" cy="125" r="2.26"/>
<circle cx="64.3" cy="125" r="2.26"/>
<circle cx="70.9" cy="125" r="2.26"/>
<circle cx="77.5" cy="125" r="2.26"/>
<circle cx="84.1" cy="125" r="2.26"/>
<circle cx="90.7" cy="125" r="2.26"/>
<circle cx="97.3" cy="125" r="2.26"/>
<circle cx="103.9" cy="125" r="2.26"/>
<circle cx="110.5" cy="125" r="2.26"/>
<circle cx="117.1" cy="125" r="2.26"/>
<circle cx="123.7" cy="125" r="2.26"/>
<circle cx="130.3" cy="125" r="2.24"/>
<circle cx="207.4" cy="125" r="2.26"/>
<circle cx="214" cy="125" r="2.26"/>
<circle cx="220.6" cy="125" r="2.26"/>
<circle cx="227.2" cy="125" r="2.26"/>
<circle cx="233.8" cy="125" r="2.26"/>
<circle cx="240.4" cy="125" r="2.26"/>
<circle cx="247" cy="125" r="2.26"/>
<circle cx="253.6" cy="125" r="2.25"/>
<circle cx="260.2" cy="125" r="2.26"/>
<circle cx="266.8" cy="125" r="2.26"/>
<circle cx="273.4" cy="125" r="2.26"/>
<circle cx="280" cy="125" r="2.26"/>
<circle cx="286.6" cy="125" r="2.26"/>
<circle cx="293.2" cy="125" r="2.26"/>
<circle cx="169.3" cy="159.3" r=".31"/>
<circle cx="171" cy="157.3" r=".36"/>
<circle cx="172" cy="156.9" r=".28"/>
<circle cx="172" cy="159.3" r=".38"/>
<circle cx="173" cy="157.3" r=".35"/>
<circle cx="174.6" cy="159.3" r=".31"/>
<circle cx="169.5" cy="166.6" r=".17"/>
<circle cx="169.5" cy="179.3" r=".17"/>
<circle cx="170.5" cy="163" r=".35"/>
<circle cx="172" cy="161.7" r=".3"/>
<circle cx="173.5" cy="163" r=".35"/>
<circle cx="174.5" cy="166.6" r=".18"/>
<circle cx="174.5" cy="179.3" r=".18"/>
<circle cx="169.3" cy="185.1" r=".31"/>
<circle cx="170.5" cy="188.8" r=".36"/>
<circle cx="171" cy="199.9" r=".35"/>
<circle cx="171" cy="183.1" r=".35"/>
<circle cx="172" cy="199.4" r=".28"/>
<circle cx="172" cy="182.6" r=".28"/>
<circle cx="172" cy="185.1" r=".38"/>
<circle cx="172" cy="187.6" r=".31"/>
<circle cx="173" cy="183.1" r=".34"/>
<circle cx="173" cy="199.9" r=".34"/>
<circle cx="173.5" cy="188.8" r=".36"/>
<circle cx="174.6" cy="185.1" r=".31"/>
<circle cx="169.3" cy="201.9" r=".31"/>
<circle cx="169.5" cy="211.7" r=".17"/>
<circle cx="170.5" cy="205.6" r=".36"/>
<circle cx="172" cy="201.9" r=".38"/>
<circle cx="172" cy="204.3" r=".31"/>
<circle cx="173.5" cy="205.6" r=".36"/>
<circle cx="174.5" cy="211.6" r=".18"/>
<circle cx="174.6" cy="201.9" r=".31"/>
<circle cx="169.5" cy="224.4" r=".17"/>
<circle cx="174.5" cy="224.3" r=".18"/>
<circle cx="166.7" cy="243.8" r=".34"/>
<circle cx="168.5" cy="241.9" r=".28"/>
<circle cx="168.5" cy="245.7" r=".27"/>
<circle cx="168.5" cy="243.8" r=".27"/>
<circle cx="170.2" cy="243.8" r=".38"/>
<circle cx="170.7" cy="242.6" r=".22"/>
<circle cx="170.7" cy="245.1" r=".22"/>
<circle cx="172" cy="241.9" r=".28"/>
<circle cx="172" cy="245.7" r=".27"/>
<circle cx="172" cy="243.8" r=".27"/>
<circle cx="173.2" cy="242.6" r=".23"/>
<circle cx="173.2" cy="245.1" r=".23"/>
<circle cx="173.7" cy="243.8" r=".38"/>
<circle cx="175.5" cy="242" r=".27"/>
<circle cx="175.5" cy="245.7" r=".26"/>
<circle cx="175.5" cy="243.8" r=".26"/>
<circle cx="177.2" cy="243.8" r=".38"/>
</g>
<text font-size="8.5" x="325.1" y="279.7">baseline_quito_ASA</text>
<g font-size="5.3">
<text x="41" y="9">8</text>
<text x="88.5" y="9">7</text>
<text x="138.5" y="9">6</text>
<text x="188.5" y="9">5</text>
<text x="238.5" y="9">4</text>
<text x="288.5" y="9">3</text>
<text x="338.5" y="9">2</text>
<text x="386" y="9">1</text>
<text x="16.2" y="30.8">F</text>
<text x="411.2" y="30.8">F</text>
<text x="16.1" y="75">E</text>
<text x="411.1" y="75">E</text>
<text x="15.5" y="125">D</text>
<text x="410.5" y="125">D</text>
<text x="15.4" y="175">C</text>
<text x="410.4" y="175">C</text>
<text x="16" y="225">B</text>
<text x="411" y="225">B</text>
<text x="15.5" y="269.3">A</text>
<text x="410.5" y="269.3">A</text>
<text x="41" y="291">8</text>
<text x="88.5" y="291">7</text>
<text x="138.5" y="291">6</text>
<text x="188.5" y="291">5</text>
<text x="238.5" y="291">4</text>
<text x="288.5" y="291">3</text>
<text x="338.5" y="291">2</text>
<text x="386" y="291">1</text>
</g>
<g font-size="4.7" fill="#808080">
<text x="200.5" y="23.1" transform="rotate(-90 200.5 23.1)">75.00</text>
<text x="152.2" y="28.4" transform="rotate(-90 152.2 28.4)">150.00</text>
<text x="184" y="25.6" transform="rotate(-15 184 25.6)">4.50</text>
<text x="178" y="31.5">13.00</text>
<text x="146.1" y="41.3">56.00</text>
<text x="142.6" y="46.2" transform="rotate(-90 142.6 46.2)">389.50</text>
<text x="189.3" y="46.7" transform="rotate(-90 189.3 46.7)">75.00</text>
<text x="155.5" y="55.1" transform="rotate(-30 155.5 55.1)">4.50</text>
<text x="183.5" y="58.5" transform="rotate(-90 183.5 58.5)">75.00</text>
<text x="200.5" y="64.1" transform="rotate(-90 200.5 64.1)">100.00</text>
<text x="135.1" y="76.1" transform="rotate(-90 135.1 76.1)">167.90</text>
<text x="146.7" y="83.7" transform="rotate(-90 146.7 83.7)">100.00</text>
<text x="202.5" y="96.8" transform="rotate(-90 202.5 96.8)">233.50</text>
<text x="142.6" y="110.1" transform="rotate(-90 142.6 110.1)">74.10</text>
<text x="246.8" y="112.2">940.00</text>
<text x="36.5" y="116">35.00</text>
<text x="108.7" y="116">66.00</text>
<text x="127.6" y="118.5">47.00</text>
<text x="164.4" y="117.5">127.00</text>
<text x="340.8" y="116.3">121.00</text>
<text x="153.9" y="130.9" transform="rotate(-90 153.9 130.9)">63.50</text>
<text x="359.6" y="129.9" transform="rotate(-90 359.6 129.9)">57.50</text>
<text x="33.8" y="132.7" transform="rotate(-90 33.8 132.7)">31.75</text>
<text x="43.2" y="136.1">66.00</text>
<text x="121.8" y="134.2">66.00</text>
<text x="143" y="132.3" transform="rotate(-90 143 132.3)">31.75</text>
<text x="287.5" y="133.4">1.80</text>
<text x="303.9" y="134.4" transform="rotate(-90 303.9 134.4)">10.00</text>
<text x="336.4" y="132.8">3.00</text>
<text x="171.6" y="152.4">37.00</text>
<text x="149.7" y="158.8" transform="rotate(-90 149.7 158.8)">5.50</text>
<text x="159.9" y="161.4" transform="rotate(-90 159.9 161.4)">6.00</text>
<text x="191.3" y="161.4" transform="rotate(-90 191.3 161.4)">7.50</text>
<text x="200.7" y="158.8" transform="rotate(-90 200.7 158.8)">7.00</text>
<text x="133.7" y="166.1">63.50</text>
<text x="168.6" y="172.1">6.00</text>
<text x="186.6" y="169.3" transform="rotate(30 186.6 169.3)">7.00</text>
<text x="152.1" y="175.5" transform="rotate(-30 152.1 175.5)">3.50</text>
<text x="160.2" y="177.6">38.50</text>
<text x="223.3" y="178.4" transform="rotate(-90 223.3 178.4)">258.00</text>
<text x="150.5" y="200.1" transform="rotate(-90 150.5 200.1)">167.90</text>
<text x="172.7" y="209.9">38.50</text>
<text x="134.1" y="221.7" transform="rotate(30 134.1 221.7)">7.50</text>
<text x="166.5" y="216.2">50.00</text>
<text x="193.5" y="219" transform="rotate(-45 193.5 219)">5.50</text>
<text x="152.8" y="225.4" transform="rotate(-90 152.8 225.4)">127.00</text>
<text x="164.6" y="228.5">35.00</text>
<text x="194.9" y="231.4" transform="rotate(-30 194.9 231.4)">5.50</text>
<text x="118.6" y="242.9" transform="rotate(-90 118.6 242.9)">5.50</text>
<text x="132.2" y="251.3">7.00</text>
<text x="209.1" y="249.8" transform="rotate(-90 209.1 249.8)">19.00</text>
<text x="182.5" y="254.3" transform="rotate(49 182.5 254.3)">4.50</text>
<text x="208.2" y="261.1">17.50</text>
<text x="128.3" y="267.7">17.50</text>
<text x="148.6" y="265" transform="rotate(-90 148.6 265)">38.00</text>
<text x="186" y="269.3">11.00</text>
<text x="151" y="275.3">17.50</text>
</g>
<text font-size="3.9" x="400.9" y="275.5">A3</text>
<g font-size="2">
<text x="231.8" y="234.6">SI NO SE INDICA LO CONTRARIO:</text>
<text x="231.8" y="237.1">LAS COTAS SE EXPRESAN EN MM</text>
<text x="231.8" y="239.6">ACABADO SUPERFICIAL:</text>
<text x="264.4" y="234.6">ACABADO:</text>
<text x="311.3" y="234.5">REBARBAR Y</text>
<text x="311.3" y="237">ROMPER ARISTAS</text>
<text x="311.3" y="239.5">VIVAS</text>
<text x="342.6" y="236">NO CAMBIE LA ESCALA</text>
<text x="383.3" y="236.2">REVISIÓN</text>
<text x="231.8" y="242.1">TOLERANCIAS:</text>
<text x="233.4" y="244.6">LINEAL:</text>
<text x="233.4" y="247.1">ANGULAR:</text>
<text x="244.3" y="252">NOMBRE</text>
<text x="260" y="251.9">FIRMA</text>
<text x="277.2" y="251.9">FECHA</text>
<text x="329.9" y="251.9">TÍTULO:</text>
<text x="230.6" y="256.1">DIBUJ.</text>
<text x="230.7" y="260.3">VERIF.</text>
<text x="230.4" y="264.4">APROB.</text>
<text x="230.5" y="268.8">FABR.</text>
<text x="230.7" y="273.1">CALID.</text>
<text x="285.6" y="272.5">MATERIAL:</text>
<text x="330.1" y="272.5">N.º DE DIBUJO</text>
<text x="285.6" y="285.5">PESO:</text>
<text x="330.1" y="285.6">ESCALA:1:10</text>
<text x="374.5" y="285.6">HOJA 1 DE 1</text>
</g>
</svg>
